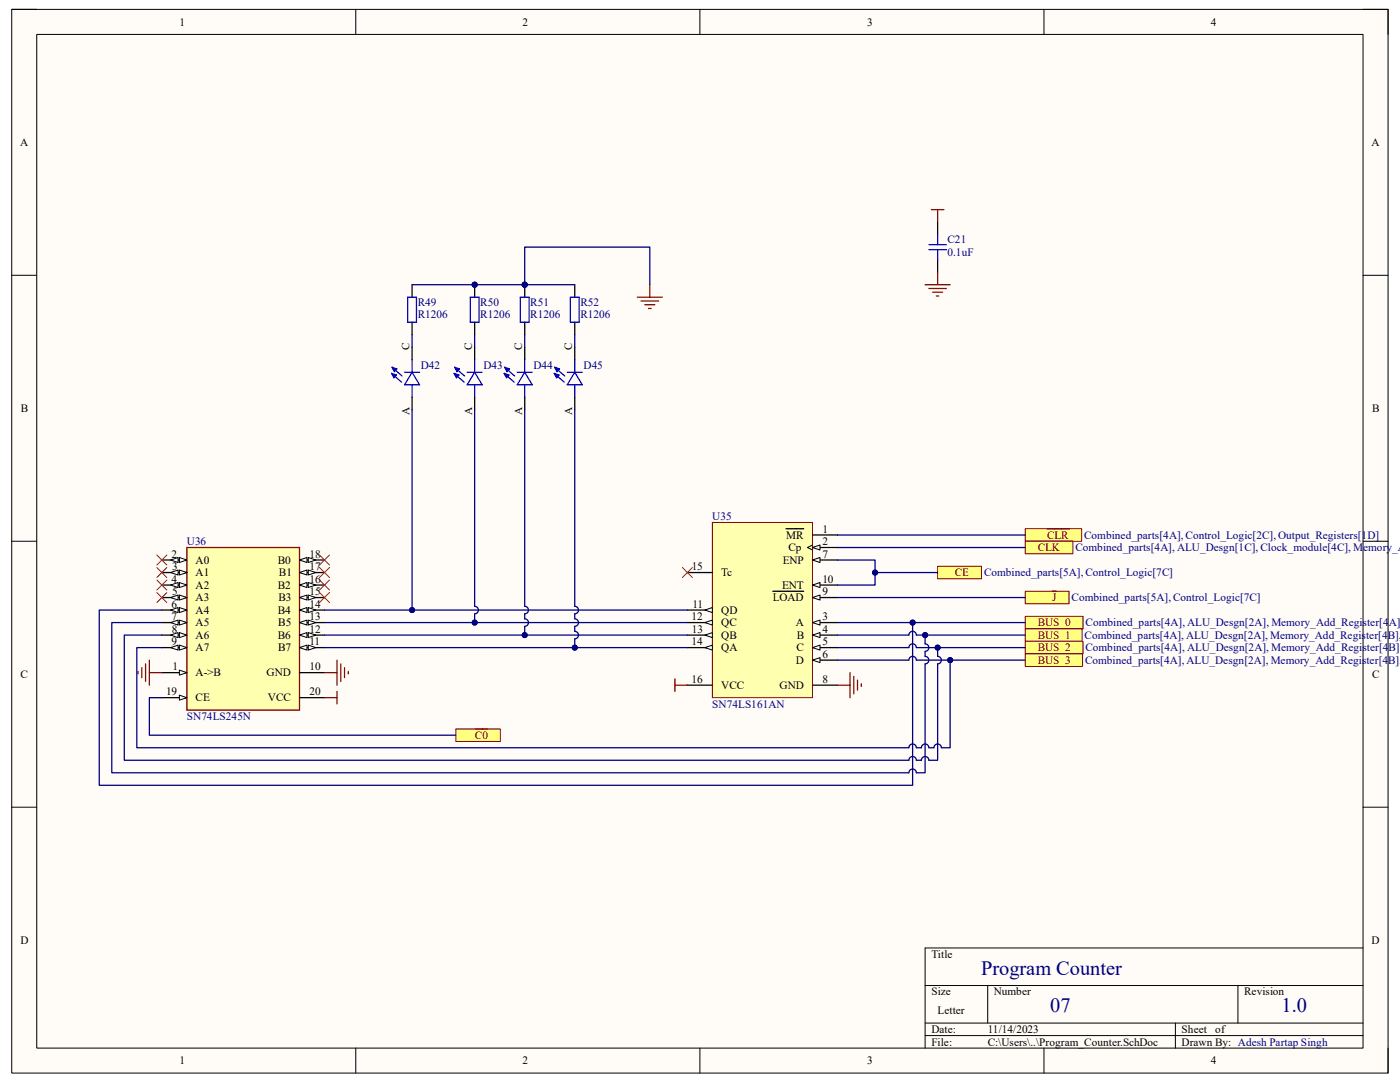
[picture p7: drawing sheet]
<svg xmlns="http://www.w3.org/2000/svg" width="279mm" height="216mm" viewBox="0 0 279 216" stroke-linecap="round" stroke-linejoin="round" font-family="sans-serif">
<path d="M2.3 1.9h274.7v212.2h-274.7z" fill-rule="evenodd" fill="#fffcf8"/>
<path d="M2.3 1.9h274.7v212.2h-274.7z" fill="none" stroke="#000" stroke-width=".2"/>
<path d="M7.3 6.9h264.7v202.2h-264.7z" fill-rule="evenodd" fill="#fffcf8"/>
<g fill="none" stroke="#000" stroke-width=".2">
<path d="M2.3 1.9h5M7.3 6.9h264.7v202.2h-264.7zM71 1.9v5M139.7 1.9v5M208.3 1.9v5M272 1.9h5v5M2.3 54.9h5M272 54.9h5M2.3 108h5M272 108h5M2.3 161.1h5M272 161.1h5"/>
<path d="M184.6 196.6h87.4M197.1 196.6v7.5M247.1 196.6v7.5M272 189.2h-87.4v19.9M71 209.1v5M139.7 209.1v5M184.6 204.1h87.4M184.6 206.6h87.4M208.3 209.1v5M234.6 204.1v5M277 209.1v5"/>
</g>
<path d="M37.3 109.2h22.5v32.5h-22.5z" fill-rule="evenodd" fill="#ffffb0"/>
<path d="M37.3 109.2h22.5v32.5h-22.5z" fill="none" stroke="#800000" stroke-width=".25"/>
<path d="M32.3 139.2h5M59.8 139.2h5" fill="none" stroke="#000" stroke-width=".25"/>
<path d="M35.8 138.7l1.5 .5-1.5 .5z" fill="#f8fcff"/>
<path d="M35.8 138.7l1.5 .5-1.5 .5z" fill="none" stroke="#000" stroke-width=".2"/>
<path d="M32.3 111.7h5" fill="none" stroke="#000" stroke-width=".25"/>
<path d="M35.8 111.2l1.5 .5-1.5 .5z" fill="#f8fcff"/>
<path d="M35.8 111.2l1.5 .5-1.5 .5z" fill="none" stroke="#000" stroke-width=".2"/>
<path d="M34 111.7l1.5-.5v1z" fill="#f8fcff"/>
<path d="M34 111.7l1.5-.5v1z" fill="none" stroke="#000" stroke-width=".2"/>
<path d="M32.3 114.2h5" fill="none" stroke="#000" stroke-width=".25"/>
<path d="M35.8 113.7l1.5 .5-1.5 .5z" fill="#f8fcff"/>
<path d="M35.8 113.7l1.5 .5-1.5 .5z" fill="none" stroke="#000" stroke-width=".2"/>
<path d="M34 114.2l1.5-.5v1z" fill="#f8fcff"/>
<path d="M34 114.2l1.5-.5v1z" fill="none" stroke="#000" stroke-width=".2"/>
<path d="M32.3 116.7h5" fill="none" stroke="#000" stroke-width=".25"/>
<path d="M35.8 116.2l1.5 .5-1.5 .5z" fill="#f8fcff"/>
<path d="M35.8 116.2l1.5 .5-1.5 .5z" fill="none" stroke="#000" stroke-width=".2"/>
<path d="M34 116.7l1.5-.5v1z" fill="#f8fcff"/>
<path d="M34 116.7l1.5-.5v1z" fill="none" stroke="#000" stroke-width=".2"/>
<path d="M32.3 119.2h5" fill="none" stroke="#000" stroke-width=".25"/>
<path d="M35.8 118.7l1.5 .5-1.5 .5z" fill="#f8fcff"/>
<path d="M35.8 118.7l1.5 .5-1.5 .5z" fill="none" stroke="#000" stroke-width=".2"/>
<path d="M34 119.2l1.5-.5v1z" fill="#f8fcff"/>
<path d="M34 119.2l1.5-.5v1z" fill="none" stroke="#000" stroke-width=".2"/>
<path d="M32.3 121.7h5" fill="none" stroke="#000" stroke-width=".25"/>
<path d="M35.8 121.2l1.5 .5-1.5 .5z" fill="#f8fcff"/>
<path d="M35.8 121.2l1.5 .5-1.5 .5z" fill="none" stroke="#000" stroke-width=".2"/>
<path d="M34 121.7l1.5-.5v1z" fill="#f8fcff"/>
<path d="M34 121.7l1.5-.5v1z" fill="none" stroke="#000" stroke-width=".2"/>
<path d="M32.3 124.2h5" fill="none" stroke="#000" stroke-width=".25"/>
<path d="M35.8 123.7l1.5 .5-1.5 .5z" fill="#f8fcff"/>
<path d="M35.8 123.7l1.5 .5-1.5 .5z" fill="none" stroke="#000" stroke-width=".2"/>
<path d="M34 124.2l1.5-.5v1z" fill="#f8fcff"/>
<path d="M34 124.2l1.5-.5v1z" fill="none" stroke="#000" stroke-width=".2"/>
<path d="M32.3 126.7h5" fill="none" stroke="#000" stroke-width=".25"/>
<path d="M35.8 126.2l1.5 .5-1.5 .5z" fill="#f8fcff"/>
<path d="M35.8 126.2l1.5 .5-1.5 .5z" fill="none" stroke="#000" stroke-width=".2"/>
<path d="M34 126.7l1.5-.5v1z" fill="#f8fcff"/>
<path d="M34 126.7l1.5-.5v1z" fill="none" stroke="#000" stroke-width=".2"/>
<path d="M32.3 129.2h5" fill="none" stroke="#000" stroke-width=".25"/>
<path d="M35.8 128.7l1.5 .5-1.5 .5z" fill="#f8fcff"/>
<path d="M35.8 128.7l1.5 .5-1.5 .5z" fill="none" stroke="#000" stroke-width=".2"/>
<path d="M34 129.2l1.5-.5v1z" fill="#f8fcff"/>
<path d="M34 129.2l1.5-.5v1z" fill="none" stroke="#000" stroke-width=".2"/>
<path d="M59.8 111.7h5" fill="none" stroke="#000" stroke-width=".25"/>
<path d="M59.8 111.7l1.5-.5v1z" fill="#f8fcff"/>
<path d="M59.8 111.7l1.5-.5v1z" fill="none" stroke="#000" stroke-width=".2"/>
<path d="M61.5 111.2l1.5 .5-1.5 .5z" fill="#f8fcff"/>
<path d="M61.5 111.2l1.5 .5-1.5 .5z" fill="none" stroke="#000" stroke-width=".2"/>
<path d="M59.8 114.2h5" fill="none" stroke="#000" stroke-width=".25"/>
<path d="M59.8 114.2l1.5-.5v1z" fill="#f8fcff"/>
<path d="M59.8 114.2l1.5-.5v1z" fill="none" stroke="#000" stroke-width=".2"/>
<path d="M61.5 113.7l1.5 .5-1.5 .5z" fill="#f8fcff"/>
<path d="M61.5 113.7l1.5 .5-1.5 .5z" fill="none" stroke="#000" stroke-width=".2"/>
<path d="M59.8 116.7h5" fill="none" stroke="#000" stroke-width=".25"/>
<path d="M59.8 116.7l1.5-.5v1z" fill="#f8fcff"/>
<path d="M59.8 116.7l1.5-.5v1z" fill="none" stroke="#000" stroke-width=".2"/>
<path d="M61.5 116.2l1.5 .5-1.5 .5z" fill="#f8fcff"/>
<path d="M61.5 116.2l1.5 .5-1.5 .5z" fill="none" stroke="#000" stroke-width=".2"/>
<path d="M59.8 119.2h5" fill="none" stroke="#000" stroke-width=".25"/>
<path d="M59.8 119.2l1.5-.5v1z" fill="#f8fcff"/>
<path d="M59.8 119.2l1.5-.5v1z" fill="none" stroke="#000" stroke-width=".2"/>
<path d="M61.5 118.7l1.5 .5-1.5 .5z" fill="#f8fcff"/>
<path d="M61.5 118.7l1.5 .5-1.5 .5z" fill="none" stroke="#000" stroke-width=".2"/>
<path d="M59.8 121.7h5" fill="none" stroke="#000" stroke-width=".25"/>
<path d="M59.8 121.7l1.5-.5v1z" fill="#f8fcff"/>
<path d="M59.8 121.7l1.5-.5v1z" fill="none" stroke="#000" stroke-width=".2"/>
<path d="M61.5 121.2l1.5 .5-1.5 .5z" fill="#f8fcff"/>
<path d="M61.5 121.2l1.5 .5-1.5 .5z" fill="none" stroke="#000" stroke-width=".2"/>
<path d="M59.8 124.2h5" fill="none" stroke="#000" stroke-width=".25"/>
<path d="M59.8 124.2l1.5-.5v1z" fill="#f8fcff"/>
<path d="M59.8 124.2l1.5-.5v1z" fill="none" stroke="#000" stroke-width=".2"/>
<path d="M61.5 123.7l1.5 .5-1.5 .5z" fill="#f8fcff"/>
<path d="M61.5 123.7l1.5 .5-1.5 .5z" fill="none" stroke="#000" stroke-width=".2"/>
<path d="M59.8 126.7h5" fill="none" stroke="#000" stroke-width=".25"/>
<path d="M59.8 126.7l1.5-.5v1z" fill="#f8fcff"/>
<path d="M59.8 126.7l1.5-.5v1z" fill="none" stroke="#000" stroke-width=".2"/>
<path d="M61.5 126.2l1.5 .5-1.5 .5z" fill="#f8fcff"/>
<path d="M61.5 126.2l1.5 .5-1.5 .5z" fill="none" stroke="#000" stroke-width=".2"/>
<path d="M59.8 129.2h5" fill="none" stroke="#000" stroke-width=".25"/>
<path d="M59.8 129.2l1.5-.5v1z" fill="#f8fcff"/>
<path d="M59.8 129.2l1.5-.5v1z" fill="none" stroke="#000" stroke-width=".2"/>
<path d="M61.5 128.7l1.5 .5-1.5 .5z" fill="#f8fcff"/>
<path d="M61.5 128.7l1.5 .5-1.5 .5z" fill="none" stroke="#000" stroke-width=".2"/>
<path d="M32.3 134.2h5" fill="none" stroke="#000" stroke-width=".25"/>
<path d="M35.8 133.7l1.5 .5-1.5 .5z" fill="#f8fcff"/>
<path d="M35.8 133.7l1.5 .5-1.5 .5z" fill="none" stroke="#000" stroke-width=".2"/>
<path d="M59.8 134.2h5" fill="none" stroke="#000" stroke-width=".25"/>
<path d="M142.2 104.3h19.9v34.9h-19.9z" fill-rule="evenodd" fill="#ffffb0"/>
<path d="M142.2 104.3h19.9v34.9h-19.9z" fill="none" stroke="#800000" stroke-width=".2"/>
<path d="M162.1 116.7h5" fill="none" stroke="#000" stroke-width=".25"/>
<path d="M162.1 116.7l1.6-.5v1z" fill="#f8fcff"/>
<path d="M162.1 116.7l1.6-.5v1z" fill="none" stroke="#000" stroke-width=".2"/>
<path d="M137.2 121.7h5" fill="none" stroke="#000" stroke-width=".25"/>
<path d="M140.7 121.7l1.5-.5v1z" fill="#f8fcff"/>
<path d="M140.7 121.7l1.5-.5v1z" fill="none" stroke="#000" stroke-width=".2"/>
<path d="M137.2 124.2h5" fill="none" stroke="#000" stroke-width=".25"/>
<path d="M140.7 124.2l1.5-.5v1z" fill="#f8fcff"/>
<path d="M140.7 124.2l1.5-.5v1z" fill="none" stroke="#000" stroke-width=".2"/>
<path d="M137.2 126.7h5" fill="none" stroke="#000" stroke-width=".25"/>
<path d="M140.7 126.7l1.5-.5v1z" fill="#f8fcff"/>
<path d="M140.7 126.7l1.5-.5v1z" fill="none" stroke="#000" stroke-width=".2"/>
<path d="M137.2 129.2h5" fill="none" stroke="#000" stroke-width=".25"/>
<path d="M140.7 129.2l1.5-.5v1z" fill="#f8fcff"/>
<path d="M140.7 129.2l1.5-.5v1z" fill="none" stroke="#000" stroke-width=".2"/>
<path d="M162.1 109.2h5M137.2 136.7h5" fill="none" stroke="#000" stroke-width=".25"/>
<path d="M162.1 109.2l1.6-.5v1z" fill="#f8fcff"/>
<path d="M162.1 109.2l1.6-.5v1zM162.1 108.7l-.9 .5 .9 .5" fill="none" stroke="#000" stroke-width=".2"/>
<path d="M162.1 124.2h5" fill="none" stroke="#000" stroke-width=".25"/>
<path d="M162.1 124.2l1.6-.5v1z" fill="#f8fcff"/>
<path d="M162.1 124.2l1.6-.5v1z" fill="none" stroke="#000" stroke-width=".2"/>
<path d="M162.1 126.7h5" fill="none" stroke="#000" stroke-width=".25"/>
<path d="M162.1 126.7l1.6-.5v1z" fill="#f8fcff"/>
<path d="M162.1 126.7l1.6-.5v1z" fill="none" stroke="#000" stroke-width=".2"/>
<path d="M162.1 129.2h5" fill="none" stroke="#000" stroke-width=".25"/>
<path d="M162.1 129.2l1.6-.5v1z" fill="#f8fcff"/>
<path d="M162.1 129.2l1.6-.5v1z" fill="none" stroke="#000" stroke-width=".2"/>
<path d="M162.1 131.7h5" fill="none" stroke="#000" stroke-width=".25"/>
<path d="M162.1 131.7l1.6-.5v1z" fill="#f8fcff"/>
<path d="M162.1 131.7l1.6-.5v1z" fill="none" stroke="#000" stroke-width=".2"/>
<path d="M162.1 111.7h5" fill="none" stroke="#000" stroke-width=".25"/>
<path d="M162.1 111.7l1.6-.5v1z" fill="#f8fcff"/>
<path d="M162.1 111.7l1.6-.5v1z" fill="none" stroke="#000" stroke-width=".2"/>
<path d="M162.1 119.2h5M162.1 136.7h5" fill="none" stroke="#000" stroke-width=".25"/>
<path d="M162.1 119.2l1.6-.5v1z" fill="#f8fcff"/>
<path d="M162.1 119.2l1.6-.5v1z" fill="none" stroke="#000" stroke-width=".2"/>
<path d="M137.2 114.2h5M154.2 118h6.2M156.9 105.5h3.5M162.1 106.7h5" fill="none" stroke="#000" stroke-width=".25"/>
<g fill="none" stroke="#f00" stroke-width=".2">
<path d="M31.3 118.2l2 2M31.3 115.7l2 2M31.3 113.2l2 2M31.3 110.7l2 2M33.3 118.2l-2 2M33.3 115.7l-2 2M33.3 113.2l-2 2M33.3 110.7l-2 2M63.8 110.7l2 2M63.8 113.2l2 2M63.8 115.7l2 2M63.8 118.2l2 2"/>
<path d="M65.8 110.7l-2 2M65.8 113.2l-2 2M65.8 115.7l-2 2M65.8 118.2l-2 2M136.2 113.2l2 2M138.2 113.2l-2 2"/>
</g>
<path d="M204.6 105.5h11.3v2.5h-11.3z" fill-rule="evenodd" fill="#ffff80"/>
<path d="M204.6 105.5h11.3v2.5h-11.3z" fill="none" stroke="#800000" stroke-width=".2"/>
<path d="M209 105.5h4.4" fill="none" stroke="#800000" stroke-width=".25"/>
<path d="M204.6 108h9.5v2.5h-9.5z" fill-rule="evenodd" fill="#ffff80"/>
<path d="M204.6 108h9.5v2.5h-9.5z" fill="none" stroke="#800000" stroke-width=".2"/>
<path d="M204.6 118h8.8v2.5h-8.8z" fill-rule="evenodd" fill="#ffff80"/>
<path d="M204.6 118h8.8v2.5h-8.8z" fill="none" stroke="#800000" stroke-width=".2"/>
<path d="M210 118h.9" fill="none" stroke="#800000" stroke-width=".25"/>
<path d="M187.1 113h8.8v2.5h-8.8z" fill-rule="evenodd" fill="#ffff80"/>
<path d="M187.1 113h8.8v2.5h-8.8z" fill="none" stroke="#800000" stroke-width=".2"/>
<path d="M204.6 123h11.6v2.5h-11.6z" fill-rule="evenodd" fill="#ffff80"/>
<path d="M204.6 123h11.6v2.5h-11.6z" fill="none" stroke="#800000" stroke-width=".2"/>
<path d="M204.6 125.5h11.4v2.5h-11.4z" fill-rule="evenodd" fill="#ffff80"/>
<path d="M204.6 125.5h11.4v2.5h-11.4z" fill="none" stroke="#800000" stroke-width=".2"/>
<path d="M204.6 128h11.5v2.5h-11.5z" fill-rule="evenodd" fill="#ffff80"/>
<path d="M204.6 128h11.5v2.5h-11.5z" fill="none" stroke="#800000" stroke-width=".2"/>
<path d="M204.6 130.5h11.4v2.5h-11.4z" fill-rule="evenodd" fill="#ffff80"/>
<path d="M204.6 130.5h11.4v2.5h-11.4z" fill="none" stroke="#800000" stroke-width=".2"/>
<path d="M91 145.5h8.8v2.4h-8.8z" fill-rule="evenodd" fill="#ffff80"/>
<path d="M91 145.5h8.8v2.4h-8.8z" fill="none" stroke="#800000" stroke-width=".2"/>
<g fill="none" stroke="#800000" stroke-width=".25">
<path d="M27.6 134v.5M28.3 133.2v2M29.1 132.5v3.5M29.8 131.7v5M29.8 134.2h2.5M64.8 134.2h2.5M64.8 139.2h2.5M67.3 131.7v5M67.3 138v2.5M68 132.5v3.5M68.8 133.2v2M69.5 134v.5"/>
<path d="M134.7 136.7h2.5M134.7 135.5v2.5M167.1 136.7h2.5M169.6 134.2v5M170.4 135v3.5M171.1 135.7v2M171.9 136.5v.5M94.8 145.5h2.6"/>
</g>
<g fill="none" stroke="#00f" stroke-width=".25">
<path d="M81.4 59.3h1.7v5h-1.7zM78.1 74.5l2 1.8M78.1 74.5l.5 .9 .5-.6M78.1 74.5l1 .3M78.2 73.3l2 1.7M78.2 73.3l.5 .9 .5-.6M78.2 73.3l1 .3M78.5 75l.2 .2M78.6 73.8l.2 .2M79.1 74.8h-.7v.1M79.2 73.6h-.7v.1M80.7 74.3h3"/>
<path d="M82.2 74.3l1.5 2.5h-3zM82.2 71.8v2.5M82.2 76.8v2.5M90.6 74.5l2 1.8M90.6 74.5l.5 .9 .5-.6M90.6 74.5l1 .3M90.7 73.3l2 1.7M90.7 73.3l.5 .9 .5-.6M90.7 73.3l1 .3M91 75l.2 .2M91.1 73.8l.2 .2M91.6 74.8h-.7v.1"/>
<path d="M91.7 73.6h-.7v.1M93.2 74.3h3M94.7 74.3l1.5 2.5h-3zM94.7 71.8v2.5M94.7 76.8v2.5M100.6 74.5l2 1.8M100.6 74.5l.5 .9 .5-.6M100.6 74.5l1 .3M100.7 73.3l2 1.7M100.7 73.3l.5 .9 .5-.6M100.7 73.3l1 .3M101 75l.2 .2"/>
<path d="M101.1 73.8l.2 .2M101.6 74.8h-.8v.1M101.7 73.6h-.8v.1M103.2 74.3h3M104.7 74.3l1.5 2.5h-3zM104.7 71.8v2.5M104.7 76.8v2.5M110.6 74.5l2 1.8M110.6 74.5l.5 .9 .5-.6M110.6 74.5l1 .3M110.7 73.3l2 1.7M110.7 73.3l.5 .9 .5-.6"/>
<path d="M110.7 73.3l1 .3M111 75l.2 .2M111.1 73.8l.2 .2M111.6 74.8h-.8v.1M111.7 73.6h-.8v.1M113.2 74.3h3M114.7 74.3l1.5 2.5h-3zM114.7 71.8v2.5M114.7 76.8v2.5"/>
</g>
<path d="M82.2 56.8v2.5M82.2 64.3v2.5M82.2 69.3v2.5M82.2 79.3v2.5M94.7 69.3v2.5M94.7 79.3v2.5M104.7 69.3v2.5M104.7 79.3v2.5M114.7 69.3v2.5M114.7 79.3v2.5" fill="none" stroke="#000" stroke-width=".25"/>
<circle cx="94.7" cy="56.8" r=".5" fill="#000080"/>
<circle cx="94.7" cy="56.8" r=".5" fill="none" stroke="#000080" stroke-width=".2"/>
<path d="M94.7 56.8v2.5M94.7 64.3v2.5" fill="none" stroke="#000" stroke-width=".25"/>
<circle cx="94.7" cy="56.8" r=".5" fill="#000080"/>
<circle cx="94.7" cy="56.8" r=".5" fill="none" stroke="#000080" stroke-width=".2"/>
<path d="M93.9 59.3h1.7v5h-1.7z" fill="none" stroke="#00f" stroke-width=".25"/>
<circle cx="104.7" cy="56.8" r=".5" fill="#000080"/>
<circle cx="104.7" cy="56.8" r=".5" fill="none" stroke="#000080" stroke-width=".2"/>
<path d="M104.7 56.8v2.5M104.7 64.3v2.5" fill="none" stroke="#000" stroke-width=".25"/>
<circle cx="104.7" cy="56.8" r=".5" fill="#000080"/>
<circle cx="104.7" cy="56.8" r=".5" fill="none" stroke="#000080" stroke-width=".2"/>
<path d="M103.8 59.3h1.8v5h-1.8zM113.8 59.3h1.8v5h-1.8z" fill="none" stroke="#00f" stroke-width=".25"/>
<path d="M114.7 56.8v2.5M114.7 64.3v2.5" fill="none" stroke="#000" stroke-width=".25"/>
<path d="M127.2 59.3h5M129.7 56.8v2.5M127.9 60.1h3.5M128.7 60.8h2M129.4 61.6h.5" fill="none" stroke="#800000" stroke-width=".25"/>
<path d="M64.8 124.2h72.4" fill="none" stroke="#000080" stroke-width=".25"/>
<circle cx="94.7" cy="124.2" r=".5" fill="#000080"/>
<circle cx="94.7" cy="124.2" r=".5" fill="none" stroke="#000080" stroke-width=".2"/>
<path d="M64.8 121.7h72.4" fill="none" stroke="#000080" stroke-width=".25"/>
<circle cx="82.2" cy="121.7" r=".5" fill="#000080"/>
<circle cx="82.2" cy="121.7" r=".5" fill="none" stroke="#000080" stroke-width=".2"/>
<path d="M64.8 126.7h72.4" fill="none" stroke="#000080" stroke-width=".25"/>
<circle cx="104.7" cy="126.7" r=".5" fill="#000080"/>
<circle cx="104.7" cy="126.7" r=".5" fill="none" stroke="#000080" stroke-width=".2"/>
<path d="M64.8 129.2h72.4" fill="none" stroke="#000080" stroke-width=".25"/>
<circle cx="114.7" cy="129.2" r=".5" fill="#000080"/>
<circle cx="114.7" cy="129.2" r=".5" fill="none" stroke="#000080" stroke-width=".2"/>
<path d="M32.3 121.7h-12.5v35h162.3v-32.5h-15" fill="none" stroke="#000080" stroke-width=".25"/>
<circle cx="182.1" cy="124.2" r=".5" fill="#000080"/>
<circle cx="182.1" cy="124.2" r=".5" fill="none" stroke="#000080" stroke-width=".2"/>
<path d="M182.1 124.2h22.5" fill="none" stroke="#000080" stroke-width=".25"/>
<circle cx="182.1" cy="124.2" r=".5" fill="#000080"/>
<circle cx="182.1" cy="124.2" r=".5" fill="none" stroke="#000080" stroke-width=".2"/>
<path d="M167.1 126.7h14.3a.75 .75 0 0 1 .7-.7 .75 .75 0 0 1 .8 .7h21.7" fill="none" stroke="#000080" stroke-width=".25"/>
<circle cx="184.6" cy="126.7" r=".5" fill="#000080"/>
<circle cx="184.6" cy="126.7" r=".5" fill="none" stroke="#000080" stroke-width=".2"/>
<path d="M167.1 129.2h14.3a.75 .75 0 0 1 .7-.7 .75 .75 0 0 1 .8 .7h21.7" fill="none" stroke="#000080" stroke-width=".25"/>
<circle cx="187.1" cy="129.2" r=".5" fill="#000080"/>
<circle cx="187.1" cy="129.2" r=".5" fill="none" stroke="#000080" stroke-width=".2"/>
<path d="M167.1 131.7h14.3a.75 .75 0 0 1 .7-.7 .75 .75 0 0 1 .8 .7h21.7" fill="none" stroke="#000080" stroke-width=".25"/>
<circle cx="189.6" cy="131.7" r=".5" fill="#000080"/>
<circle cx="189.6" cy="131.7" r=".5" fill="none" stroke="#000080" stroke-width=".2"/>
<path d="M167.1 111.7h7.5v5h-7.5M167.1 109.3h37.5" fill="none" stroke="#000080" stroke-width=".25"/>
<circle cx="174.6" cy="114.2" r=".5" fill="#000080"/>
<circle cx="174.6" cy="114.2" r=".5" fill="none" stroke="#000080" stroke-width=".2"/>
<path d="M167.1 119.2h37.5M32.3 124.2h-10v30h159.1a.75 .75 0 0 1 .7-.7 .75 .75 0 0 1 .8 .7h1.7v-21.7a.75 .75 0 0 0 .8-.8 .75 .75 0 0 0-.8-.7v-1a.75 .75 0 0 0 .8-.8 .75 .75 0 0 0-.8-.7v-1.8" fill="none" stroke="#000080" stroke-width=".25"/>
<circle cx="184.6" cy="126.7" r=".5" fill="#000080"/>
<circle cx="184.6" cy="126.7" r=".5" fill="none" stroke="#000080" stroke-width=".2"/>
<path d="M32.3 126.7h-7.5v25h156.6a.75 .75 0 0 1 .7-.7 .75 .75 0 0 1 .8 .7h1a.75 .75 0 0 1 .7-.7 .75 .75 0 0 1 .8 .7h1.7v-19.2a.75 .75 0 0 0 .8-.8 .75 .75 0 0 0-.8-.7v-1.8" fill="none" stroke="#000080" stroke-width=".25"/>
<circle cx="187.1" cy="129.2" r=".5" fill="#000080"/>
<circle cx="187.1" cy="129.2" r=".5" fill="none" stroke="#000080" stroke-width=".2"/>
<path d="M32.3 129.2h-5v20h154.1a.75 .75 0 0 1 .7-.7 .75 .75 0 0 1 .8 .7h1a.75 .75 0 0 1 .7-.7 .75 .75 0 0 1 .8 .7h1M189.6 131.7v17.5h-1.7a.75 .75 0 0 0-.8-.7 .75 .75 0 0 0-.7 .7" fill="none" stroke="#000080" stroke-width=".25"/>
<circle cx="189.6" cy="131.7" r=".5" fill="#000080"/>
<circle cx="189.6" cy="131.7" r=".5" fill="none" stroke="#000080" stroke-width=".2"/>
<path d="M174.6 114.2h12.5M32.3 139.2h-2.5v7.5h61.2" fill="none" stroke="#000080" stroke-width=".25"/>
<circle cx="174.6" cy="114.2" r=".5" fill="#000080"/>
<circle cx="174.6" cy="114.2" r=".5" fill="none" stroke="#000080" stroke-width=".2"/>
<path d="M82.2 81.8v39.9" fill="none" stroke="#000080" stroke-width=".25"/>
<circle cx="82.2" cy="121.7" r=".5" fill="#000080"/>
<circle cx="82.2" cy="121.7" r=".5" fill="none" stroke="#000080" stroke-width=".2"/>
<path d="M94.7 81.8v39.2a.75 .75 0 0 1 .8 .7 .75 .75 0 0 1-.8 .8v1.7" fill="none" stroke="#000080" stroke-width=".25"/>
<circle cx="94.7" cy="124.2" r=".5" fill="#000080"/>
<circle cx="94.7" cy="124.2" r=".5" fill="none" stroke="#000080" stroke-width=".2"/>
<path d="M104.7 81.8v39.2a.75 .75 0 0 1 .8 .7 .75 .75 0 0 1-.8 .8v1a.75 .75 0 0 1 .8 .7 .75 .75 0 0 1-.8 .8v1.7" fill="none" stroke="#000080" stroke-width=".25"/>
<circle cx="104.7" cy="126.7" r=".5" fill="#000080"/>
<circle cx="104.7" cy="126.7" r=".5" fill="none" stroke="#000080" stroke-width=".2"/>
<path d="M114.7 81.8v39.2a.75 .75 0 0 1 .7 .7 .75 .75 0 0 1-.7 .8v1a.75 .75 0 0 1 .7 .7 .75 .75 0 0 1-.7 .8v1a.75 .75 0 0 1 .7 .7 .75 .75 0 0 1-.7 .8v1.7" fill="none" stroke="#000080" stroke-width=".25"/>
<circle cx="114.7" cy="129.2" r=".5" fill="#000080"/>
<circle cx="114.7" cy="129.2" r=".5" fill="none" stroke="#000080" stroke-width=".2"/>
<path d="M82.2 56.8h32.5M82.2 66.8v2.5M94.7 66.8v2.5M104.7 66.8v2.5M114.7 66.8v2.5" fill="none" stroke="#000080" stroke-width=".25"/>
<circle cx="94.7" cy="56.8" r=".5" fill="#000080"/>
<circle cx="94.7" cy="56.8" r=".5" fill="none" stroke="#000080" stroke-width=".2"/>
<circle cx="104.7" cy="56.8" r=".5" fill="#000080"/>
<circle cx="104.7" cy="56.8" r=".5" fill="none" stroke="#000080" stroke-width=".2"/>
<path d="M104.7 56.8v-7.5h25v7.5" fill="none" stroke="#000080" stroke-width=".25"/>
<circle cx="104.7" cy="56.8" r=".5" fill="#000080"/>
<circle cx="104.7" cy="56.8" r=".5" fill="none" stroke="#000080" stroke-width=".2"/>
<path d="M167.1 106.8h37.5" fill="none" stroke="#000080" stroke-width=".25"/>
<path d="M184.6 56.8h5M185.4 57.6h3.5M185.9 41.8h2.5M186.1 58.3h2M186.9 59.1h.5M187.1 41.8v2.5M187.1 54.3v2.5" fill="none" stroke="#800000" stroke-width=".25"/>
<path d="M187.1 44.3v2.5M187.1 51.8v2.5" fill="none" stroke="#000" stroke-width=".25"/>
<path d="M185.4 49.8h3.5M185.4 48.8h3.5M187.1 46.8v2M187.1 49.8v2" fill="none" stroke="#00f" stroke-width=".25"/>
<g font-size="4.1" fill="#000080">
<text x="195.8" y="194.5">Program Counter</text>
<text x="209.6" y="202">07</text>
<text x="255.8" y="202">1.0</text>
</g>
<g font-size="2.2">
<text x="35.8" y="5.1">1</text>
<text x="104.3" y="5.1">2</text>
<text x="173.1" y="5.1">3</text>
<text x="241.6" y="5.1">4</text>
<text x="4" y="29.2">A</text>
<text x="273.7" y="29.2">A</text>
<text x="81.7" y="69.8" transform="rotate(-90 81.7 69.8)">C</text>
<text x="94.2" y="69.8" transform="rotate(-90 94.2 69.8)">C</text>
<text x="104.2" y="69.8" transform="rotate(-90 104.2 69.8)">C</text>
<text x="114.2" y="69.8" transform="rotate(-90 114.2 69.8)">C</text>
<text x="4.1" y="82.2">B</text>
<text x="81.7" y="82.9" transform="rotate(-90 81.7 82.9)">A</text>
<text x="94.2" y="82.9" transform="rotate(-90 94.2 82.9)">A</text>
<text x="104.2" y="82.9" transform="rotate(-90 104.2 82.9)">A</text>
<text x="114.2" y="82.9" transform="rotate(-90 114.2 82.9)">A</text>
<text x="273.8" y="82.2">B</text>
<text x="156.9" y="107.5">MR</text>
<text x="164.1" y="106.3">1</text>
<text x="34.2" y="111.3">2</text>
<text x="34.3" y="113.7">3</text>
<text x="39" y="112.5">A0</text>
<text x="55.5" y="112.5">B0</text>
<text x="61.8" y="111.3">18</text>
<text x="61.8" y="113.7">17</text>
<text x="138" y="113.7">15</text>
<text x="156.2" y="112.5">ENP</text>
<text x="157.4" y="110">Cp</text>
<text x="164.1" y="108.8">2</text>
<text x="164.1" y="111.3">7</text>
<text x="34.2" y="116.2">4</text>
<text x="34.3" y="118.7">5</text>
<text x="39" y="115">A1</text>
<text x="39" y="117.5">A2</text>
<text x="39" y="120">A3</text>
<text x="55.5" y="117.5">B2</text>
<text x="55.6" y="120">B3</text>
<text x="55.7" y="115">B1</text>
<text x="61.8" y="116.2">16</text>
<text x="61.8" y="118.7">15</text>
<text x="143.9" y="115">Tc</text>
<text x="154.2" y="120">LOAD</text>
<text x="156.1" y="117.5">ENT</text>
<text x="164.1" y="116.2">10</text>
<text x="164.1" y="118.7">9</text>
<text x="34.2" y="121.2">6</text>
<text x="34.2" y="123.7">7</text>
<text x="39" y="122.5">A4</text>
<text x="39" y="125">A5</text>
<text x="55.5" y="122.5">B4</text>
<text x="55.5" y="125">B5</text>
<text x="61.8" y="121.2">14</text>
<text x="61.8" y="123.7">13</text>
<text x="138" y="123.7">12</text>
<text x="138.2" y="121.2">11</text>
<text x="143.9" y="122.5">QD</text>
<text x="143.9" y="125">QC</text>
<text x="158.8" y="125">A</text>
<text x="164.1" y="123.7">3</text>
<text x="34.2" y="128.7">9</text>
<text x="34.3" y="126.2">8</text>
<text x="39" y="127.5">A6</text>
<text x="39" y="130">A7</text>
<text x="55.5" y="127.5">B6</text>
<text x="55.5" y="130">B7</text>
<text x="61.8" y="126.2">12</text>
<text x="61.8" y="128.7">11</text>
<text x="138" y="128.7">14</text>
<text x="138.1" y="126.2">13</text>
<text x="143.9" y="127.5">QB</text>
<text x="143.9" y="130">QA</text>
<text x="159" y="130">C</text>
<text x="159" y="127.5">B</text>
<text x="164.1" y="126.2">4</text>
<text x="164.1" y="128.7">5</text>
<text x="164.1" y="131.2">6</text>
<text x="4.1" y="135.3">C</text>
<text x="34.4" y="133.7">1</text>
<text x="39" y="135">A-&gt;B</text>
<text x="53.2" y="135">GND</text>
<text x="61.8" y="133.7">10</text>
<text x="138" y="136.2">16</text>
<text x="143.9" y="137.5">VCC</text>
<text x="155.6" y="137.5">GND</text>
<text x="158.8" y="132.5">D</text>
<text x="164.1" y="136.2">8</text>
<text x="273.8" y="135.3">C</text>
<text x="33.1" y="138.7">19</text>
<text x="39" y="140">CE</text>
<text x="53.5" y="140">VCC</text>
<text x="61.8" y="138.7">20</text>
<text x="4.1" y="188.3">D</text>
<text x="185.9" y="191.1">Title</text>
<text x="273.7" y="188.3">D</text>
<text x="185.9" y="198.6">Size</text>
<text x="187.1" y="202.4">Letter</text>
<text x="198.3" y="198.6">Number</text>
<text x="248.3" y="198.6">Revision</text>
<text x="185.9" y="206.1">Date:</text>
<text x="185.9" y="208.6">File:</text>
<text x="197.1" y="206.1">11/14/2023</text>
<text x="197.1" y="208.6">C:\Users\..\Program_Counter.SchDoc</text>
<text x="235.8" y="206.1">Sheet</text>
<text x="235.8" y="208.6">Drawn By: Adesh Partap Singh</text>
<text x="242.5" y="206.1">of</text>
<text x="35.8" y="212.4">1</text>
<text x="104.3" y="212.4">2</text>
<text x="173.1" y="212.4">3</text>
<text x="241.6" y="212.4">4</text>
</g>
<g font-size="2.2" fill="#000080">
<text x="189.1" y="48.6">C21</text>
<text x="189.1" y="51.1">0.1uF</text>
<text x="83.4" y="61">R49</text>
<text x="83.4" y="63.5">R1206</text>
<text x="95.8" y="61">R50</text>
<text x="95.8" y="63.5">R1206</text>
<text x="105.8" y="61">R51</text>
<text x="105.8" y="63.5">R1206</text>
<text x="115.8" y="61">R52</text>
<text x="115.8" y="63.5">R1206</text>
<text x="84" y="73.5">D42</text>
<text x="96.5" y="73.5">D43</text>
<text x="106.5" y="73.5">D44</text>
<text x="116.5" y="73.5">D45</text>
<text x="142.2" y="103.8">U35</text>
<text x="216.4" y="107.5">Combined_parts[4A], Control_Logic[2C], Output_Registers[1D]</text>
<text x="37.3" y="108.8">U36</text>
<text x="214.6" y="110">Combined_parts[4A], ALU_Desgn[1C], Clock_module[4C], Memory_A</text>
<text x="196.4" y="115">Combined_parts[5A], Control_Logic[7C]</text>
<text x="213.9" y="120">Combined_parts[5A], Control_Logic[7C]</text>
<text x="216.7" y="125">Combined_parts[4A], ALU_Desgn[2A], Memory_Add_Register[4A],</text>
<text x="216.5" y="127.5">Combined_parts[4A], ALU_Desgn[2A], Memory_Add_Register[4B], O</text>
<text x="216.6" y="130">Combined_parts[4A], ALU_Desgn[2A], Memory_Add_Register[4B], O</text>
<text x="216.5" y="132.5">Combined_parts[4A], ALU_Desgn[2A], Memory_Add_Register[4B], O</text>
<text x="37.3" y="143.7">SN74LS245N</text>
<text x="142.2" y="141.2">SN74LS161AN</text>
</g>
<g font-size="2.2" fill="#800000">
<text x="209" y="107.5">CLR</text>
<text x="207.1" y="110">CLK</text>
<text x="190.5" y="115">CE</text>
<text x="210" y="120">J</text>
<text x="207.1" y="125">BUS_0</text>
<text x="207.1" y="127.5">BUS_1</text>
<text x="207.1" y="130">BUS_2</text>
<text x="207.1" y="132.5">BUS_3</text>
<text x="94.8" y="147.4">C0</text>
</g>
</svg>
